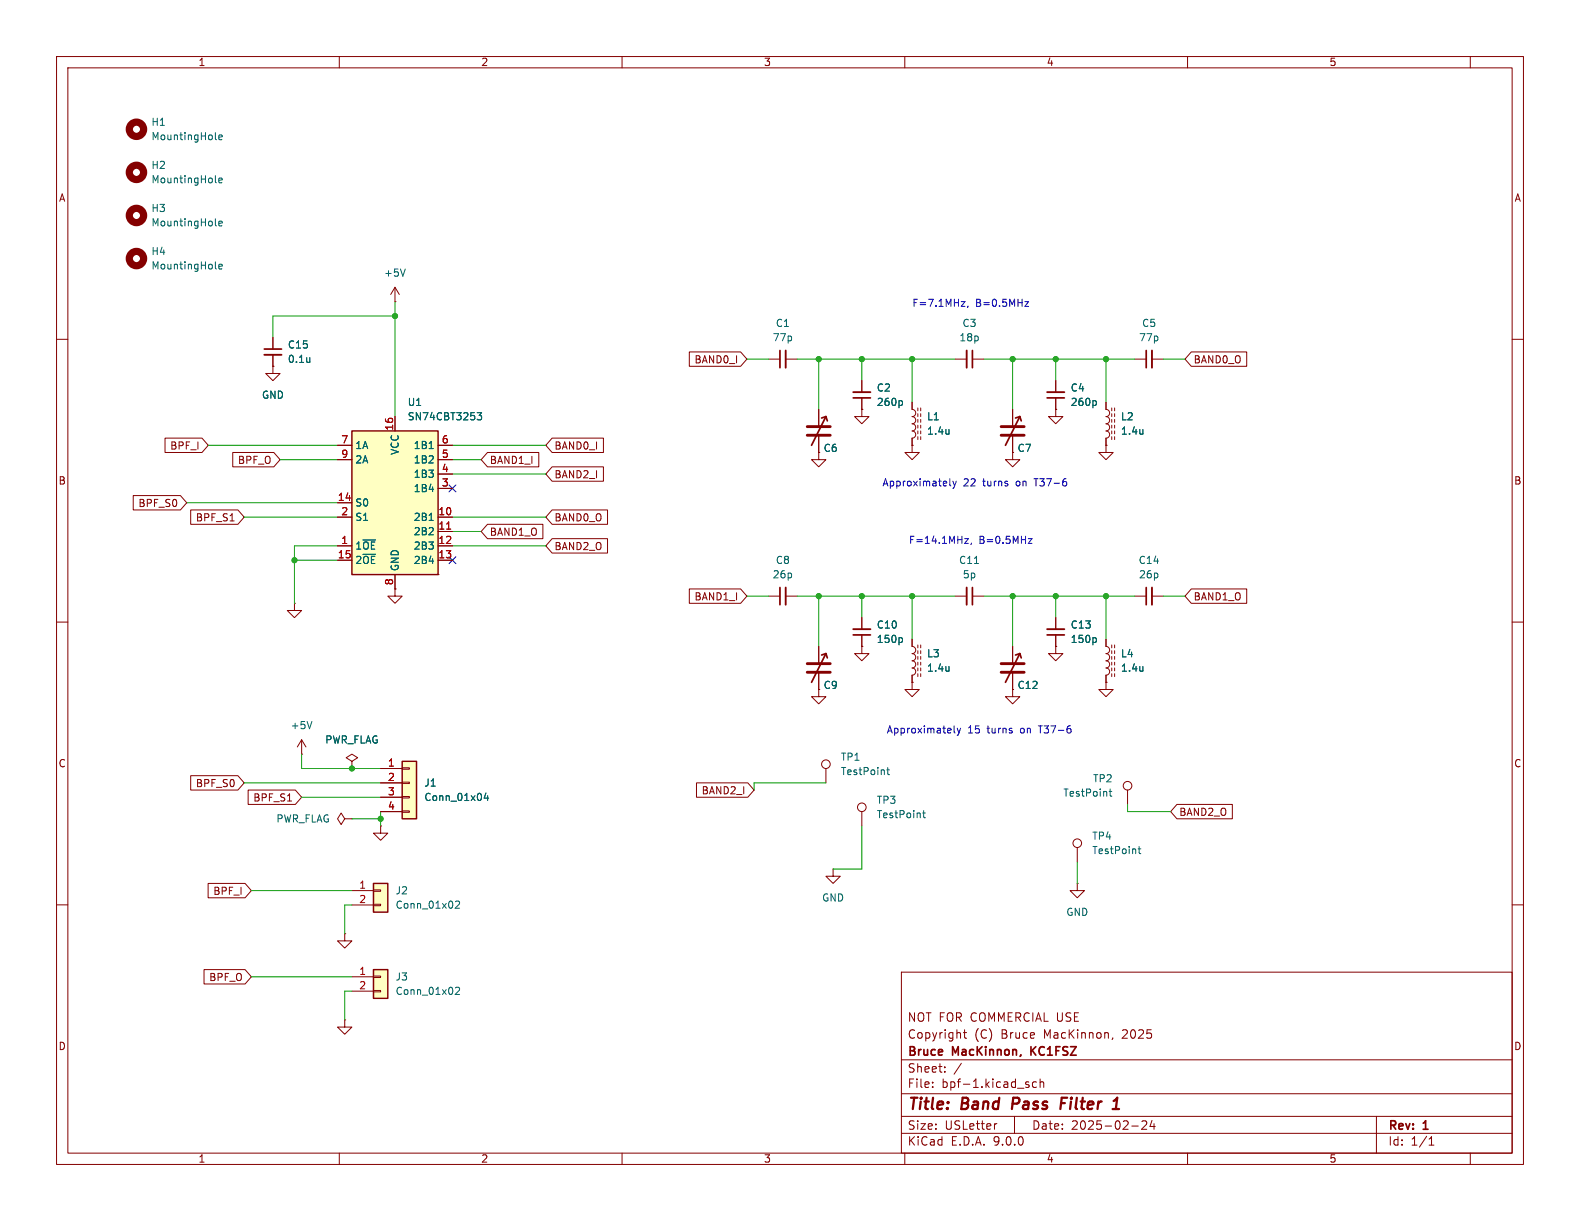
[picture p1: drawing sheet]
<svg xmlns="http://www.w3.org/2000/svg" width="279mm" height="216mm" viewBox="0 0 279 216" stroke-linecap="round" stroke-linejoin="round" font-family="sans-serif">
<g fill="none" stroke="#840000" stroke-width=".18">
<path d="M10 10h259.4v195.9h-259.4zM12 12h255.4v191.9h-255.4zM60 10v2M110 10v2M160 10v2M210 10v2M260 10v2M10 60h2M200.7 63.5h2M203.7 63.5h2M267.4 60h2M10 110h2"/>
<path d="M267.4 110h2M199.4 139.7v2.5M190.5 149.9v2.5M10 160h2M159.4 171.9h108v32h-108zM267.4 160h2M159.4 197.4h108M159.4 193.4h108M159.4 187.4h108M164.9 192.1v.2M164.9 191.4v.1M167.1 189.4v.2"/>
<path d="M167.1 188.7v.1M170 188l-1.3 1.9M170.4 182.6h.5M170.6 182.1v1.3l.3 .2M176.3 198.7l-.3 .1M179.4 197.4v3M181.6 191.8l.3 .1 .1 .2-.2 .2h-.3M181.6 191.3l.3 .1M183.3 191.4l-.4-.1-.3 .3v.4l.1 .2h.6M183.9 191.4l.2-.1 .4 .1 .1 .9M183.9 190.8v1.5M196.8 183.5l-.2 .3"/>
<path d="M200.1 199.1h1.2M201.9 198.3l.6-.1 .2 .1 .1 .3-.9 1.1h.9M203.7 198.1l-.3 1.1h.9M204.1 198.7v1M243.4 197.4v6.5M60 203.9v2M110 203.9v2M159.4 200.4h108M160 203.9v2M210 203.9v2M252.7 202.5h.9M252.7 201.4l.4-.4v1.5"/>
<path d="M260 203.9v2"/>
<circle cx="199.4" cy="138.9" r=".76"/>
<circle cx="190.5" cy="149.1" r=".76"/>
</g>
<path d="M179.2 194.1l-.3 2M187.6 195.1h.7M188.7 194.1h-.9l-.3 2M196.7 196.1h1.2M197.1 194.6l.5-.5-.3 2" fill="none" stroke="#840000" stroke-width=".4"/>
<path d="M202.7 62v3M182.3 185.1v1.5M183.2 185.1l-.9 .8" fill="none" stroke="#840000" stroke-width=".3"/>
<path d="M203.7 62v3" fill="none" stroke="#840000" stroke-width=".33"/>
<path d="M196.1 139.9h.5M196.3 139.5v1.1l.3 .2M201.3 150.1h.4M201.4 149.7v1.1l.3 .1" fill="none" stroke="#006464" stroke-width=".18"/>
<path d="M66 171.5h2.6v5h-2.6z" fill="#ffffc2"/>
<path d="M66 171.5h2.6v5h-2.6z" fill="none" stroke="#840000" stroke-width=".25"/>
<g fill="none" stroke="#840000" stroke-width=".18">
<path d="M135.9 63.5h2M138.9 63.5h2.1M144.8 72.4v3M144.8 77v3M144.8 80v1.3h1.2l-1.2 1.3-1.3-1.3h1.3M144.8 80h.1M135.9 105.4h2M138.9 105.4h2.1M67.3 146.1v1.2h1.3l-1.3 1.3-1.3-1.3h1.3M67.3 146.1h.1M190.5 156.2v1.3h1.3l-1.3 1.3-1.3-1.3h1.3M190.5 156.2h.1"/>
<path d="M61 165.1v1.3h1.2l-1.2 1.2-1.3-1.2h1.3M61 165.1h.1M62.2 172.7h3.8M62.2 175.3h3.8M66 172.6h1.3v.2h-1.3zM66 175.1h1.3v.3h-1.3zM61 180.3v1.3h1.2l-1.2 1.3-1.3-1.3h1.3M61 180.3h.1"/>
</g>
<path d="M80.5 174.7l.5-.1 .3 .3-.8 .9h.8" fill="none" stroke="#006464" stroke-width=".18"/>
<path d="M137.9 62v3M146 73.7l-2.5 5M146 73.7l-.7 .2M146 73.7l.3 .7M137.9 103.9v3" fill="none" stroke="#840000" stroke-width=".3"/>
<path d="M138.9 62v3M138.9 103.9v3" fill="none" stroke="#840000" stroke-width=".33"/>
<path d="M142.7 75.4h4.1M142.7 77h4.1" fill="none" stroke="#840000" stroke-width=".51"/>
<path d="M62.2 76.2h15.3v25.4h-15.3z" fill="#ffffc2"/>
<path d="M62.2 76.2h15.3v25.4h-15.3z" fill="none" stroke="#840000" stroke-width=".25"/>
<g fill="none" stroke="#840000" stroke-width=".18">
<path d="M59.7 78.7h2.5M69.8 73.7v2.5M77.5 78.7h2.5M59.7 81.3h2.5M59.7 88.9h2.5M59.7 91.4h2.5M59.7 96.5h2.5M59.7 99.1h2.5M77.5 81.3h2.5M77.5 91.4h2.5M77.5 96.5h2.5M77.5 99.1h2.5"/>
<path d="M77.5 83.8h2.5M77.5 86.4h2.5M77.5 94h2.5M69.8 101.6v2.5M77.5 101.6h.1M161.3 120.7v1.2h1.3l-1.3 1.3-1.3-1.3h1.3M161.3 120.7h.1M179.1 121.9v1.3h1.2l-1.2 1.3-1.3-1.3h1.3M179.1 121.9h.1"/>
</g>
<path d="M75.9 79.3h.7M84.4 73h.8l-.5 .5 .4 .1v.5l-.2 .1h-.5M75.9 92h.7" fill="none" stroke="#006464" stroke-width=".18"/>
<path d="M79 93.6h.7" fill="none" stroke="#a90000" stroke-width=".18"/>
<path d="M71.1 134.6h2.6v10.2h-2.6z" fill="#ffffc2"/>
<path d="M71.1 134.6h2.6v10.2h-2.6z" fill="none" stroke="#840000" stroke-width=".25"/>
<g fill="none" stroke="#840000" stroke-width=".18">
<path d="M48.3 59.7v2M69.8 53.3h.1M69.8 50.8l-.7 1.3M69.8 50.8l.8 1.3M69.8 50.8v2.5M48.3 64.8v1.2h1.2l-1.2 1.3-1.3-1.3h1.3M48.3 64.8h.1M48.3 62.7v2.1M152.4 72.4v1.3h1.3l-1.3 1.2-1.3-1.2h1.3M152.4 72.4h.1M152.4 67.3v2M152.4 70.4v2"/>
<path d="M161.3 78.7v1.3h1.3l-1.3 1.3-1.3-1.3h1.3M161.3 78.7h.1M161.3 71.1v1.3a.64 .64 0 0 1 .6 .6 .64 .64 0 0 1-.6 .7 .64 .64 0 0 1 .6 .6 .64 .64 0 0 1-.6 .6 .64 .64 0 0 1 .6 .7 .64 .64 0 0 1-.6 .6 .64 .64 0 0 1 .6 .6 .64 .64 0 0 1-.6 .7M161.3 77.5v1.2M162.3 72.1v.5M162.3 73.2v.5M162.3 74.2v.5M162.3 75.2v.5M162.3 76.2v.5M162.3 77.2v.5M162.8 72.1v.5M162.8 73.2v.5"/>
<path d="M162.8 74.2v.5M162.8 75.2v.5M162.8 76.2v.5M162.8 77.2v.5M168.9 63.5h2M172 63.5h2M179.1 72.4v3M179.1 77v3M186.7 72.4v1.3h1.3l-1.3 1.2-1.3-1.2h1.3M186.7 72.4h.1M186.7 67.3v2M186.7 70.4v2"/>
<path d="M195.6 71.1v1.3a.64 .64 0 0 1 .6 .6 .64 .64 0 0 1-.6 .7 .64 .64 0 0 1 .6 .6 .64 .64 0 0 1-.6 .6 .64 .64 0 0 1 .6 .7 .64 .64 0 0 1-.6 .6 .64 .64 0 0 1 .6 .6 .64 .64 0 0 1-.6 .7M195.6 78.7v1.3h1.2l-1.2 1.3-1.3-1.3h1.3M195.6 78.7h.1M195.6 77.5v1.2M196.6 72.1v.5M196.6 73.2v.5M196.6 74.2v.5M196.6 75.2v.5M196.6 76.2v.5M196.6 77.2v.5M197.1 72.1v.5M197.1 73.2v.5"/>
<path d="M197.1 74.2v.5M197.1 75.2v.5M197.1 76.2v.5M197.1 77.2v.5M69.8 104.1v1.3h1.3l-1.3 1.3-1.2-1.3h1.2M69.8 104.1h.1M144.8 114.3v3M144.8 118.9v3M161.3 113v1.3a.64 .64 0 0 1 .6 .6 .64 .64 0 0 1-.6 .7 .64 .64 0 0 1 .6 .6 .64 .64 0 0 1-.6 .6 .64 .64 0 0 1 .6 .7 .64 .64 0 0 1-.6 .6 .64 .64 0 0 1 .6 .7 .64 .64 0 0 1-.6 .6M161.3 119.4v1.3M162.3 114v.6M162.3 115.1v.5"/>
<path d="M162.3 116.1v.5M162.3 117.1v.5M162.3 118.1v.5M162.3 119.1v.5M162.8 114v.6M162.8 115.1v.5M162.8 116.1v.5M162.8 117.1v.5M162.8 118.1v.5M162.8 119.1v.5M168.9 105.4h2M172 105.4h2"/>
<path d="M179.1 114.3v3M179.1 118.9v3M186.7 114.3v1.3h1.3l-1.3 1.2-1.3-1.2h1.3M186.7 114.3h.1M186.7 109.2v2.1M186.7 112.3v2M195.6 113v1.3a.64 .64 0 0 1 .6 .6 .64 .64 0 0 1-.6 .7 .64 .64 0 0 1 .6 .6 .64 .64 0 0 1-.6 .6 .64 .64 0 0 1 .6 .7 .64 .64 0 0 1-.6 .6 .64 .64 0 0 1 .6 .7 .64 .64 0 0 1-.6 .6M195.6 119.4v1.3M196.6 114v.6M196.6 115.1v.5M196.6 116.1v.5M196.6 117.1v.5"/>
<path d="M196.6 118.1v.5M196.6 119.1v.5M197.1 114v.6M197.1 115.1v.5M197.1 116.1v.5M197.1 117.1v.5M197.1 118.1v.5M197.1 119.1v.5M53.3 133.4h.1M53.3 130.8l-.7 1.3M53.3 130.8l.8 1.3M53.3 130.8v2.6"/>
<path d="M62.2 134.6l1-.6-1-.6-1 .6 1 .6v1.3M62.2 135.9h.1M67.3 135.9h3.8M67.3 138.4h3.8M71.1 135.8h1.3v.2h-1.3zM71.1 138.3h1.3v.3h-1.3zM144.8 121.9v1.3h1.2l-1.2 1.3-1.3-1.3h1.3M144.8 121.9h.1M195.6 120.7v1.2h1.2l-1.2 1.3-1.3-1.3h1.3M195.6 120.7h.1M61 144.8l-.7-1-.6 1 .6 1 .7-1h1.2M62.2 144.8h.1"/>
<path d="M67.3 141h3.8M67.3 143.5h3.8M71.1 140.8h1.3v.3h-1.3zM71.1 143.4h1.3v.2h-1.3z"/>
</g>
<g fill="none" stroke="#006464" stroke-width=".18">
<path d="M38.1 24.5l.2 .2M38.1 32.1l.2 .2M38.1 39.8l.2 .1M38.7 24.3l.6-.1-.1-.3h-.3l-.2 .1 .1 .6h.4M38.7 31.9l.6-.1-.1-.3h-.3l-.2 .2 .1 .6h.4M38.7 39.5l.6-.1-.1-.2-.3-.1-.2 .2 .1 .6h.4M38.1 47.4l.2 .2M38.7 47.1l.6-.1-.1-.2-.3-.1-.2 .2 .1 .6h.4M71.7 47.6l-.5 1.2M54.8 63.2v.9M54.8 64h-.1M159.3 70.8l.3 .3v.4l-.3 .2"/>
<path d="M167.8 75.9v.9M167.8 76.7h.1M193.6 70.8l.3 .3v.4l-.3 .2M202.1 75.9v.9M202.1 76.7h-.1M172.3 99.6h.7M167.8 117.8v.9M167.8 118.6h.1M193.6 112.8l.3 .2v.4l-.3 .2M202.1 117.8v.9M202.1 118.6h-.1M55.2 127.6l-.5 1.2"/>
<path d="M85.9 140.2l-.3 .9h.8M86.2 140.7v.8"/>
</g>
<path d="M177 75.4h4.1M177 77h4.1M142.7 117.3h4.1M142.7 118.9h4.1M177 117.3h4.1M177 118.9h4.1" fill="none" stroke="#840000" stroke-width=".51"/>
<g fill="none" stroke="#840000" stroke-width=".3">
<path d="M46.7 61.7h3.1M150.9 70.4h3M172 62v3M180.3 73.7l-2.5 5M180.3 73.7l-.7 .2M180.3 73.7l.3 .7M185.2 70.4h3M146 115.6l-2.5 5.1M146 115.6l-.7 .2M146 115.6l.3 .7M172 103.9v3M180.3 115.6l-2.5 5.1"/>
<path d="M180.3 115.6l-.7 .2M180.3 115.6l.3 .7M185.2 112.3h3"/>
</g>
<path d="M46.7 62.7h3.1M150.9 69.3h3M170.9 62v3M185.2 69.3h3M170.9 103.9v3M185.2 111.3h3" fill="none" stroke="#840000" stroke-width=".33"/>
<g fill="none" stroke="#840000" stroke-width="1.3">
<circle cx="24.1" cy="22.9" r="1.27"/>
<circle cx="24.1" cy="38.1" r="1.27"/>
<circle cx="24.1" cy="30.5" r="1.27"/>
<circle cx="24.1" cy="45.7" r="1.27"/>
</g>
<path d="M66 156.2h2.6v5.1h-2.6z" fill="#ffffc2"/>
<path d="M66 156.2h2.6v5.1h-2.6z" fill="none" stroke="#840000" stroke-width=".25"/>
<g fill="none" stroke="#840000" stroke-width=".18">
<path d="M48.3 59.7v2M29.2 77.5h6.5l1.1 1.2-1.1 1.3h-6.5zM48.3 64.8h.1M48.3 62.7v2.1M59.7 78.7h2.5M69.8 73.7v2.5M77.5 78.7h2.5M97.6 77.5h9.1v2.5h-9.1l-1.1-1.3zM121.9 62.2h9.1l1.1 1.3-1.1 1.3h-9.1zM144.8 72.4v3M144.8 77v3M152.4 72.4h.1"/>
<path d="M152.4 67.3v2M152.4 70.4v2M161.3 78.7h.1M161.3 71.1v1.3M161.3 77.5v1.2M179.1 72.4v3M179.1 77v3M186.7 72.4h.1M186.7 67.3v2M186.7 70.4v2M195.6 78.7h.1M195.6 71.1v1.3"/>
<path d="M195.6 77.5v1.2M210.7 62.2h9.8v2.6h-9.8l-1.2-1.3zM23.6 87.6h8.3l1.1 1.3-1.1 1.3h-8.3zM33.7 90.2h8.4l1.1 1.2-1.1 1.3h-8.4zM40.7 92.1h.7M41.2 80h7.2l1.1 1.3-1.1 1.3h-7.2zM59.7 81.3h2.5M59.7 88.9h2.5M59.7 91.4h2.5M59.7 96.5h2.5M59.7 99.1h2.5M77.5 81.3h2.5"/>
<path d="M77.5 91.4h2.5M77.5 96.5h2.5M77.5 99.1h2.5M77.5 83.8h2.5M77.5 86.4h2.5M77.5 94h2.5M86.2 80h9.1v2.6h-9.1l-1.1-1.3zM86.2 92.7h9.8v2.6h-9.8l-1.1-1.3zM97.6 82.5h9.1v2.6h-9.1l-1.1-1.3zM97.6 90.2h9.8v2.5h-9.8l-1.1-1.3zM97.6 95.2h9.8v2.6h-9.8l-1.1-1.3zM144.8 80h.1"/>
<path d="M179.1 80v1.3h1.2l-1.2 1.3-1.3-1.3h1.3M179.1 80h.1M52.1 106.7v1.3h1.2l-1.2 1.2-1.3-1.2h1.3M52.1 106.7h.1M69.8 104.1h.1M69.8 101.6v2.5M121.9 104.1h9.1l1.1 1.3-1.1 1.3h-9.1zM144.8 114.3v3M144.8 118.9v3M152.4 114.3v1.3h1.3l-1.3 1.2-1.3-1.2h1.3M152.4 114.3h.1M152.4 109.2v2.1"/>
<path d="M152.4 112.3v2M161.3 113v1.3M161.3 119.4v1.3M179.1 114.3v3M179.1 118.9v3M186.7 114.3h.1M186.7 109.2v2.1M186.7 112.3v2M195.6 113v1.3M195.6 119.4v1.3M200.7 105.4h2M203.7 105.4h2"/>
<path d="M210.7 104.1h9.8v2.6h-9.8l-1.2-1.3zM33.7 137.2h8.4l1.1 1.2-1.1 1.3h-8.4zM43.9 139.7h8.3l1.1 1.3-1.1 1.2h-8.3zM62.2 135.9h.1M67.3 135.9h3.8M67.3 138.4h3.8M123.2 138.4h9l1.1 1.3-1.1 1.3h-9zM144.8 121.9h.1M146 135.9v2.5M161.3 120.7h.1M179.1 121.9h.1M195.6 120.7h.1"/>
<path d="M36.8 156.2h6.5l1.1 1.3-1.1 1.3h-6.5zM50.8 141.6h.8M62.2 157.5h3.8M66 157.4h1.3v.2h-1.3zM66 159.9h1.3v.2h-1.3zM67.3 141h3.8M67.3 143.5h3.8M147.3 153.7v1.2h1.3l-1.3 1.3-1.3-1.3h1.3M147.3 153.7h.1M152.4 143.5v2.6M208.1 142.2h9.8v2.6h-9.8l-1.1-1.3zM36.1 171.4h7.2l1.1 1.3-1.1 1.3h-7.2z"/>
<path d="M62.2 160h3.8"/>
<circle cx="146" cy="135.1" r=".76"/>
<circle cx="152.4" cy="142.7" r=".76"/>
</g>
<g fill="none" stroke="#006464" stroke-width=".18">
<path d="M54.8 63.2v.9M54.8 64h-.1M75.9 79.3h.7M84.4 73h.8l-.5 .5 .4 .1v.5l-.2 .1h-.5M159.3 70.8l.3 .3v.4l-.3 .2M167.8 75.9v.9M167.8 76.7h.1M193.6 70.8l.3 .3v.4l-.3 .2M202.1 75.9v.9M202.1 76.7h-.1M75.9 92h.7M159.3 112.8l.3 .2v.4l-.3 .2"/>
<path d="M167.8 117.8v.9M167.8 118.6h.1M193.6 112.8l.3 .2v.4l-.3 .2M202.1 117.8v.9M202.1 118.6h-.1M156.8 136.1h.5M157 135.7v1.1l.3 .2M80.5 159.5l.5-.2 .3 .4-.8 .9h.8M85.9 140.2l-.3 .9h.8M86.2 140.7v.8M163.2 143.8h.4M163.3 143.3v1.1l.3 .2"/>
</g>
<path d="M150.9 112.3h3M202.7 103.9v3" fill="none" stroke="#840000" stroke-width=".3"/>
<path d="M150.9 111.3h3M203.7 103.9v3" fill="none" stroke="#840000" stroke-width=".33"/>
<g fill="none" stroke="#009600" stroke-width=".18">
<path d="M69.8 53.3v20.4M69.8 55.9h-21.5v3.8M36.8 78.7h22.9M80 78.7h16.5M132.1 63.5h3.8M141 63.5h27.9M144.8 63.5v8.9M152.4 63.5v3.8M161.3 63.5v7.6M174 63.5h26.7M179.1 63.5v8.9M186.7 63.5v3.8"/>
<path d="M195.6 63.5v7.6M205.7 63.5h3.8M33 88.9h26.7M43.2 91.4h16.5M49.5 81.3h10.2M52.1 99.1h7.6M59.7 96.5h-7.6v10.2M80 81.3h5.1M80 83.8h16.5M80 91.4h16.5M80 96.5h16.5M80 94h5.1"/>
<path d="M132.1 105.4h3.8M141 105.4h27.9M144.8 105.4v8.9M152.4 105.4v3.8M161.3 105.4v7.6M174 105.4h26.7M179.1 105.4v8.9M186.7 105.4v3.8M195.6 105.4v7.6M205.7 105.4h3.8M43.2 138.4h24.1M53.3 133.4v2.5h14"/>
<path d="M146 138.4h-12.7v1.3M44.4 157.5h17.8M53.3 141h14M62.2 144.8h5.1M67.3 143.5v2.6M152.4 146.1v7.6h-5.1M190.5 152.4v3.8M199.4 142.2v1.3h7.6M44.4 172.7h17.8M62.2 160h-1.2v5.1M62.2 175.3h-1.2v5"/>
</g>
<path d="M79.4 85.8l1.2 1.2M79.4 98.5l1.2 1.2M80.6 85.8l-1.2 1.2M80.6 98.5l-1.2 1.2" fill="none" stroke="#000084" stroke-width=".18"/>
<g fill="none" stroke="#0000c2" stroke-width=".18">
<path d="M170 53.3h.6l-.6 .9h.6M171.2 54.1l-.1 .3M181.2 53.3h.7l-.7 .9h.7M168 84.7v1l.1 .2M168.5 85.1l.3 .8M168.8 85.9l-.3 .5M169.1 85.1l-.3 .8M170.6 95.2h.7l-.7 .9h.7M171.8 96l-.1 .3M181.8 95.2h.7l-.7 .9h.7M188.6 85.3v.5M168.7 128.3v1.1l.2 .2"/>
<path d="M169.3 128.8l.3 .8M169.6 129.6l-.3 .4M169.9 128.8l-.3 .8M189.3 129v.5"/>
</g>
<path d="M79 93.6h.7" fill="none" stroke="#a90000" stroke-width=".18"/>
<g fill="#009600" stroke="#009600" stroke-width=".18">
<circle cx="69.8" cy="55.9" r=".46"/>
<circle cx="186.7" cy="63.5" r=".46"/>
<circle cx="161.3" cy="63.5" r=".46"/>
<circle cx="195.6" cy="63.5" r=".46"/>
<circle cx="195.6" cy="105.4" r=".46"/>
<circle cx="52.1" cy="99.1" r=".46"/>
<circle cx="67.3" cy="144.8" r=".46"/>
<circle cx="62.2" cy="135.9" r=".46"/>
<circle cx="179.1" cy="105.4" r=".46"/>
<circle cx="186.7" cy="105.4" r=".46"/>
<circle cx="179.1" cy="63.5" r=".46"/>
<circle cx="152.4" cy="63.5" r=".46"/>
<circle cx="144.8" cy="63.5" r=".46"/>
<circle cx="144.8" cy="105.4" r=".46"/>
<circle cx="161.3" cy="105.4" r=".46"/>
<circle cx="152.4" cy="105.4" r=".46"/>
</g>
<g font-size="2.8" fill="#840000">
<text x="160.4" y="196.8">Title:</text>
<text x="170.1" y="196.8">Band</text>
<text x="179.8" y="196.8">Pass</text>
<text x="189.2" y="196.8">Filter</text>
</g>
<g font-size="2.1" fill="#840000">
<text x="160.4" y="183.9">Copyright</text>
<text x="160.4" y="180.9">NOT FOR COMMERCIAL USE</text>
<text x="172.3" y="183.9">(C)</text>
<text x="177.1" y="183.9">Bruce</text>
<text x="184.7" y="183.9">MacKinnon,</text>
<text x="198.7" y="183.9">2025</text>
<text x="160.4" y="189.9">Sheet:</text>
<text x="160.4" y="187.1">Bruce</text>
<text x="168.5" y="187.1">MacKinnon,</text>
<text x="183" y="187.1">KC1FSZ</text>
<text x="160.4" y="192.6">File:</text>
<text x="166.5" y="192.6">bpf-1.kicad_sch</text>
<text x="160.4" y="202.8">KiCad</text>
<text x="160.4" y="200">Size:</text>
<text x="167.1" y="200">USLetter</text>
<text x="168.1" y="202.8">E.D.A.</text>
<text x="175.7" y="202.8">9.0.0</text>
<text x="182.4" y="200">Date:</text>
<text x="189.4" y="200">2025-02-24</text>
<text x="245.4" y="200.2">Rev:</text>
<text x="245.4" y="202.8">Id:</text>
<text x="249.5" y="202.8">1/1</text>
<text x="251.8" y="200.2">1</text>
</g>
<g font-size="1.8" fill="#840000">
<text x="35" y="11.9">1</text>
<text x="85" y="11.9">2</text>
<text x="135" y="11.9">3</text>
<text x="185" y="11.9">4</text>
<text x="235" y="11.9">5</text>
<text x="10.3" y="35.9">A</text>
<text x="267.7" y="35.9">A</text>
<text x="122.7" y="64.5">BAND0_I</text>
<text x="211" y="64.5">BAND0_O</text>
<text x="30" y="79.7">BPF_I</text>
<text x="42" y="82.2">BPF_O</text>
<text x="86.5" y="82.2">BAND1_I</text>
<text x="97.9" y="79.7">BAND0_I</text>
<text x="10.3" y="85.9">B</text>
<text x="24.4" y="89.9">BPF_S0</text>
<text x="97.9" y="84.8">BAND2_I</text>
<text x="267.7" y="85.9">B</text>
<text x="34.5" y="92.4">BPF_S1</text>
<text x="86.5" y="94.9">BAND1_O</text>
<text x="97.9" y="92.4">BAND0_O</text>
<text x="97.9" y="97.5">BAND2_O</text>
<text x="122.7" y="106.4">BAND1_I</text>
<text x="211" y="106.4">BAND1_O</text>
<text x="10.3" y="135.9">C</text>
<text x="267.7" y="135.9">C</text>
<text x="34.5" y="139.4">BPF_S0</text>
<text x="44.7" y="141.9">BPF_S1</text>
<text x="124" y="140.7">BAND2_I</text>
<text x="208.4" y="144.5">BAND2_O</text>
<text x="37.6" y="158.4">BPF_I</text>
<text x="36.9" y="173.7">BPF_O</text>
<text x="10.3" y="185.9">D</text>
<text x="267.7" y="185.9">D</text>
<text x="35" y="205.8">1</text>
<text x="85" y="205.8">2</text>
<text x="135" y="205.8">3</text>
<text x="185" y="205.8">4</text>
<text x="235" y="205.8">5</text>
</g>
<g font-size="1.8" fill="#006464">
<text x="26.7" y="22.5">H1</text>
<text x="26.7" y="25">MountingHole</text>
<text x="26.7" y="30.1">H2</text>
<text x="26.7" y="32.6">MountingHole</text>
<text x="26.7" y="37.7">H3</text>
<text x="26.7" y="40.2">MountingHole</text>
<text x="26.7" y="45.3">H4</text>
<text x="26.7" y="47.9">MountingHole</text>
<text x="67.8" y="49.1">+5V</text>
<text x="137.1" y="58">C1</text>
<text x="170.1" y="58">C3</text>
<text x="201.9" y="58">C5</text>
<text x="50.8" y="61.8">C15</text>
<text x="50.8" y="64.4">0.1u</text>
<text x="136.6" y="60.6">77p</text>
<text x="169.6" y="60.6">18p</text>
<text x="201.3" y="60.6">77p</text>
<text x="46.2" y="70.7">GND</text>
<text x="72" y="72">U1</text>
<text x="154.9" y="69.4">C2</text>
<text x="154.9" y="72">260p</text>
<text x="189.2" y="69.4">C4</text>
<text x="189.2" y="72">260p</text>
<text x="72" y="74.5">SN74CBT3253</text>
<text x="163.8" y="74.5">L1</text>
<text x="163.8" y="77.1">1.4u</text>
<text x="198.1" y="74.5">L2</text>
<text x="198.1" y="77.1">1.4u</text>
<text x="62.7" y="79.6">1A</text>
<text x="62.7" y="82.1">2A</text>
<text x="70.7" y="80.5" transform="rotate(-90 70.7 80.5)">VCC</text>
<text x="73.1" y="79.6">1B1</text>
<text x="73.1" y="82.1">1B2</text>
<text x="145.6" y="80.1">C6</text>
<text x="179.8" y="80.1">C7</text>
<text x="62.7" y="89.8">S0</text>
<text x="73.1" y="84.7">1B3</text>
<text x="73.1" y="87.2">1B4</text>
<text x="62.7" y="92.3">S1</text>
<text x="73.1" y="92.3">2B1</text>
<text x="73.1" y="94.8">2B2</text>
<text x="62.7" y="97.4">1~{OE}</text>
<text x="62.7" y="99.9">2~{OE}</text>
<text x="70.7" y="101.1" transform="rotate(-90 70.7 101.1)">GND</text>
<text x="73.1" y="97.4">2B3</text>
<text x="73.1" y="99.9">2B4</text>
<text x="137.1" y="99.9">C8</text>
<text x="169.5" y="99.9">C11</text>
<text x="201.3" y="99.9">C14</text>
<text x="136.6" y="102.5">26p</text>
<text x="170.2" y="102.5">5p</text>
<text x="201.3" y="102.5">26p</text>
<text x="154.9" y="113.9">150p</text>
<text x="154.9" y="111.3">C10</text>
<text x="189.2" y="113.9">150p</text>
<text x="189.2" y="111.3">C13</text>
<text x="163.8" y="116.4">L3</text>
<text x="163.8" y="119">1.4u</text>
<text x="198.1" y="116.4">L4</text>
<text x="198.1" y="119">1.4u</text>
<text x="145.6" y="122">C9</text>
<text x="179.8" y="122">C12</text>
<text x="51.3" y="129.1">+5V</text>
<text x="57.4" y="131.7">PWR_FLAG</text>
<text x="148.6" y="134.7">TP1</text>
<text x="148.6" y="137.3">TestPoint</text>
<text x="74.9" y="139.3">J1</text>
<text x="74.9" y="141.8">Conn_01x04</text>
<text x="154.9" y="142.3">TP3</text>
<text x="187.9" y="141.1">TestPoint</text>
<text x="193.2" y="138.5">TP2</text>
<text x="48.8" y="145.6">PWR_FLAG</text>
<text x="154.9" y="144.9">TestPoint</text>
<text x="193" y="148.7">TP4</text>
<text x="193" y="151.2">TestPoint</text>
<text x="69.9" y="158.3">J2</text>
<text x="69.9" y="160.9">Conn_01x02</text>
<text x="145.3" y="159.6">GND</text>
<text x="188.5" y="162.2">GND</text>
<text x="69.9" y="173.6">J3</text>
<text x="69.9" y="176.1">Conn_01x02</text>
</g>
<g font-size="1.8" fill="#0000c2">
<text x="161.2" y="54.5">F=7.1MHz,</text>
<text x="172.5" y="54.5">B=0.5MHz</text>
<text x="155.9" y="86.2">Approximately</text>
<text x="170.4" y="86.2">22</text>
<text x="174" y="86.2">turns</text>
<text x="180" y="86.2">on</text>
<text x="183.4" y="86.2">T37-6</text>
<text x="160.6" y="96.4">F=14.1MHz,</text>
<text x="173.1" y="96.4">B=0.5MHz</text>
<text x="156.7" y="129.9">Approximately</text>
<text x="171.1" y="129.9">15</text>
<text x="174.7" y="129.9">turns</text>
<text x="180.7" y="129.9">on</text>
<text x="184.2" y="129.9">T37-6</text>
</g>
<g font-size="1.8" fill="#a90000">
<text x="69.6" y="76.2" transform="rotate(-90 69.6 76.2)">16</text>
<text x="60.3" y="78.5">7</text>
<text x="60.3" y="81">9</text>
<text x="78" y="78.5">6</text>
<text x="78" y="81">5</text>
<text x="78" y="83.6">4</text>
<text x="59.6" y="88.6">14</text>
<text x="78" y="86.1">3</text>
<text x="60.3" y="91.2">2</text>
<text x="77.4" y="91.2">10</text>
<text x="77.4" y="93.7">11</text>
<text x="59.6" y="98.8">15</text>
<text x="60.3" y="96.3">1</text>
<text x="77.4" y="96.3">12</text>
<text x="77.4" y="98.8">13</text>
<text x="69.6" y="103.6" transform="rotate(-90 69.6 103.6)">8</text>
<text x="68.5" y="135.6">1</text>
<text x="68.5" y="138.2">2</text>
<text x="68.5" y="140.7">3</text>
<text x="68.5" y="143.3">4</text>
<text x="63.4" y="157.2">1</text>
<text x="63.4" y="159.8">2</text>
<text x="63.4" y="172.5">1</text>
<text x="63.4" y="175">2</text>
</g>
</svg>
